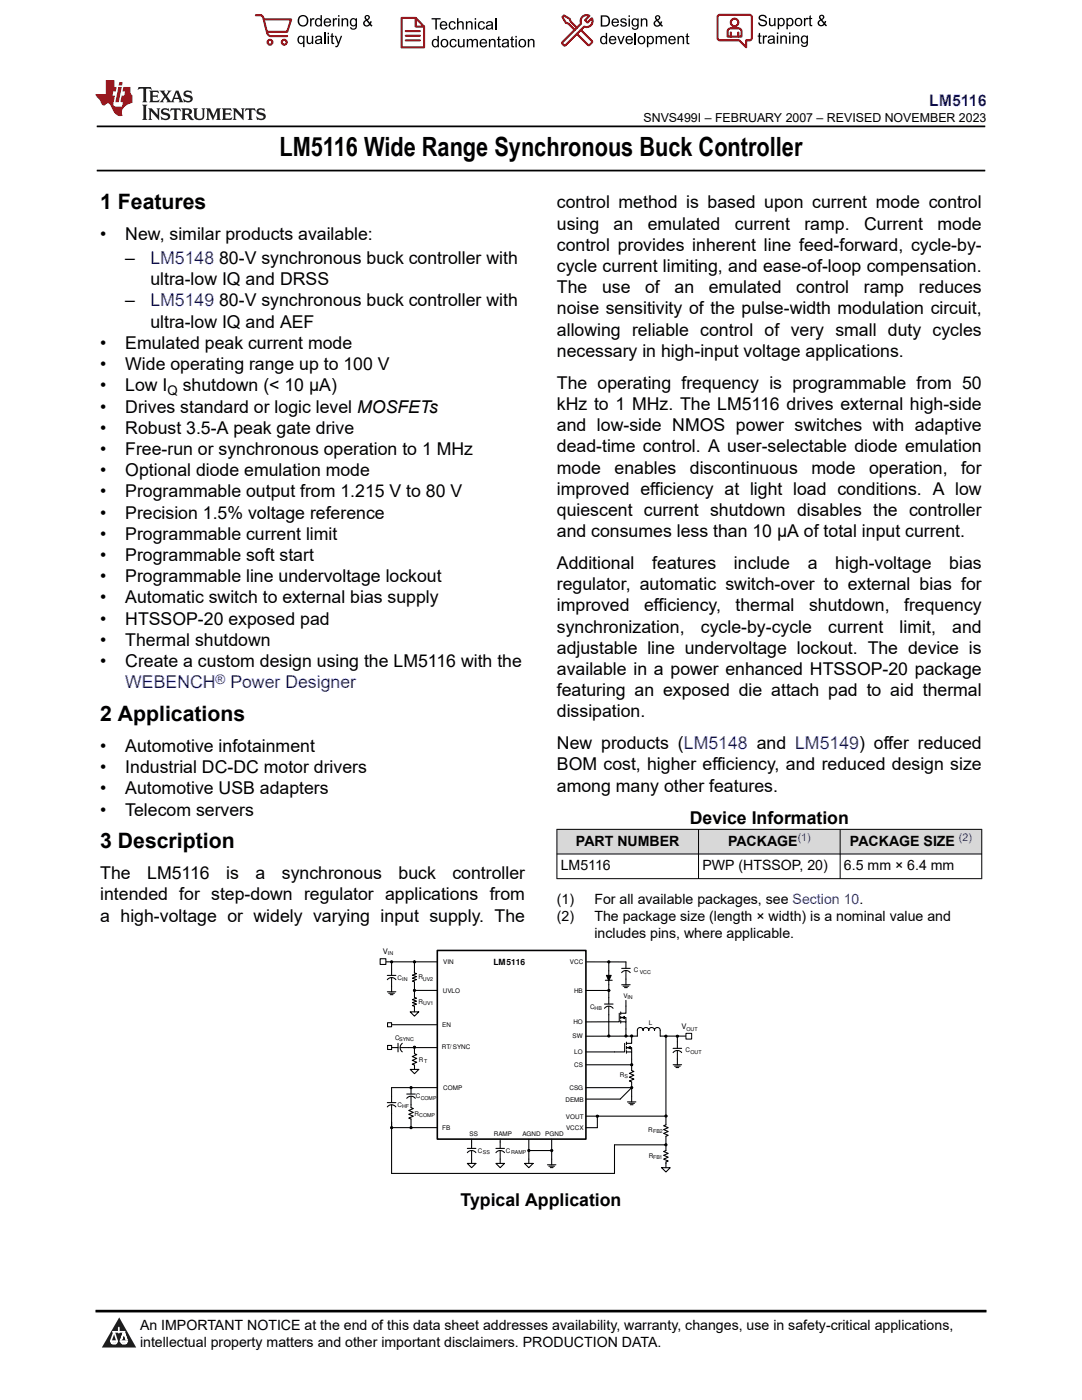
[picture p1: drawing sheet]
<svg xmlns="http://www.w3.org/2000/svg" width="216mm" height="279mm" viewBox="0 0 216 279" stroke-linecap="round" stroke-linejoin="round" font-family="sans-serif">
<path d="M19.3 25.2h177.3M19.3 34h177.3" fill="none" stroke="#000" stroke-width=".35"/>
<g fill="#d8d8d8">
<path d="M111.1 165.5h84.8v4.9h-84.8z" fill-rule="evenodd"/>
<path d="M111.2 165.6h28.1v4.8h-28.1z" fill-rule="evenodd"/>
<path d="M139.4 165.6h28.2v4.8h-28.2z" fill-rule="evenodd"/>
<path d="M167.7 165.6h28.1v4.8h-28.1z" fill-rule="evenodd"/>
</g>
<g fill="none" stroke="#000" stroke-width=".2">
<path d="M111.1 165.5h84.9M111.1 170.4h84.9M111.1 175.4h84.9M111.1 165.5v9.9M139.4 165.5v9.9M167.6 165.5v9.9M195.9 165.5v9.9M124.2 203.1l.4-.3v.5z"/>
<circle cx="78.1" cy="192" r=".22"/>
<circle cx="121.5" cy="192" r=".21"/>
<circle cx="121.5" cy="197.7" r=".21"/>
<circle cx="82" cy="217.1" r=".22"/>
<circle cx="124.9" cy="206.8" r=".21"/>
<circle cx="126" cy="217.1" r=".21"/>
<circle cx="126" cy="212.5" r=".21"/>
<circle cx="132.9" cy="206.8" r=".21"/>
<circle cx="135.2" cy="206.8" r=".21"/>
<circle cx="78.1" cy="225" r=".22"/>
<circle cx="82" cy="225" r=".22"/>
<circle cx="132.9" cy="228.5" r=".21"/>
</g>
<g fill="none" stroke="#000" stroke-width=".21">
<path d="M77 192h10.3M77.3 195.5l.3-.3 .5-.1 .6 .1 .3 .3M77.3 194.7h1.7M78.1 192v2.7M78.1 195.1v1.7M117 192h7.9v1.3M121.5 192v1.8M121.5 196.5v3.9M124 194.1a1.07 1.07 0 0 1 1.8 0M124 193.3h1.8M124.9 199.6v2.6h-1M124.9 193.7v1.7"/>
<path d="M78.1 204.5h9M81.2 219.2l.3-.3 .5-.1 .6 .1 .3 .3M81.2 218.3h1.7M82 218.8v2.3l.5 .1-.9 .4 .9 .4-.9 .4 .9 .4-.9 .3 .4 .2v1.7M82 217.1v1.2M82.7 210.3l.5 .2-.9 .4 .9 .3-.9 .4 .9 .4-.9 .4 .4 .2M87.3 217.1h-9.2v3M116.9 217.1h9.1M120.6 201.2l.7-.4a1.06 1.06 0 0 1 1 .4M120.6 200.4h1.7M121.5 200.8v1.7M123.6 202.2v1.7h-2.1"/>
<path d="M123.9 203.9h1v1.5M123.9 202v.5M123.9 202.8v.5M123.9 203.7v.5M124.7 203.1h-.8h1v.8M126 211.4v2.2l.5 .2-.9 .4 .9 .4-.9 .4 .9 .4-.9 .3 .4 .2v2.9M131.7 206.8v-1.2a.57 .57 0 0 0-.5-.5 .57 .57 0 0 0-.6 .5 .57 .57 0 0 0-.6-.5 .57 .57 0 0 0-.5 .5 .57 .57 0 0 0-.6-.5 .57 .57 0 0 0-.6 .5 .57 .57 0 0 0-.6-.5 .57 .57 0 0 0-.5 .5v1.2h-10.3M132.9 206.8v17.7l-.5 .2 .9 .4-.9 .3 .9 .4-.9 .4 .9 .4-.4 .2v2.8l-.5 .2 .9 .4-.9 .4 .9 .3-.9 .4 .9 .4-.4 .2v.3M134.3 210.1a1.06 1.06 0 0 1 1.7 0M134.3 209.2h1.7M135.2 207.9v1.3M135.2 209.7v1.7"/>
<path d="M77.3 220.9l.3-.3 .5-.1 .6 .1 .3 .3M77.3 220.1h1.7M78.1 225h9.2M78.1 220.5v13.7M93.2 230a1.06 1.06 0 0 1 1.8 0M93.2 229.2h1.8M94.1 227.3v1.9M94.1 229.6v1.7M99 230a1.06 1.06 0 0 1 1.7 0M99 229.2h1.7M99.8 227.3v1.9M99.8 229.6v1.7"/>
</g>
<g fill="#000">
<path d="M124.2 203.1l.4-.3v.5z"/>
<circle cx="78.1" cy="192" r=".22"/>
<circle cx="121.5" cy="192" r=".21"/>
<circle cx="121.5" cy="197.7" r=".21"/>
<circle cx="82" cy="217.1" r=".22"/>
<circle cx="124.9" cy="206.8" r=".21"/>
<circle cx="126" cy="217.1" r=".21"/>
<circle cx="126" cy="212.5" r=".21"/>
<circle cx="132.9" cy="206.8" r=".21"/>
<circle cx="135.2" cy="206.8" r=".21"/>
<circle cx="78.1" cy="225" r=".22"/>
<circle cx="82" cy="225" r=".22"/>
<circle cx="132.9" cy="228.5" r=".21"/>
</g>
<path d="M87.3 189.7h29.6v37.6h-29.6z" fill="none" stroke="#000" stroke-width=".32"/>
<path d="M132 233h1.7l-.8 .9z" fill="#fff"/>
<path d="M132 233h1.7l-.8 .9zM132.9 232.2v.8" fill="none" stroke="#000" stroke-width=".21"/>
<path d="M104.7 232.2h1.7l-.9 .8z" fill="#fff"/>
<path d="M104.7 232.2h1.7l-.9 .8zM105.5 231.3v.9" fill="none" stroke="#000" stroke-width=".21"/>
<path d="M99 232.2h1.7l-.9 .8z" fill="#fff"/>
<path d="M99 232.2h1.7l-.9 .8zM99.8 231.3v.9" fill="none" stroke="#000" stroke-width=".21"/>
<path d="M81.9 213.4h1.7l-.9 .9z" fill="#fff"/>
<path d="M81.9 213.4h1.7l-.9 .9zM82.7 212.6v.8" fill="none" stroke="#000" stroke-width=".21"/>
<path d="M93.2 232.2h1.8l-.9 .8z" fill="#fff"/>
<g fill="none" stroke="#000" stroke-width=".21">
<path d="M82.5 197.7h4.8M82.7 193.9v.3l.4 .1-.8 .3 .8 .3-.8 .3 .8 .3-.8 .3 .4 .1v3.2l.4 .1-.8 .3 .8 .3-.8 .3 .8 .3-.8 .3 .4 .1v.3M82.7 191.7v2.5M116.9 197.7h4.6M81.6 209.1h5.7M82.7 209v1.3M116.9 212.5h8.9M121.5 203.9h-4.6M121.5 202.5v4.3M124.6 208.2v1.7h-2M124.9 205.4v1.4M125 209.9h1v1.5"/>
<path d="M125 208v.5M125 208.8v.5M125 209.7v.5M125.9 209.1h-.9h1v.8M126 206.8v1.4h-1M131.7 206.8h5.2M135.2 206.8v1.1M93.2 232.2h1.8l-.9 .8zM94.1 231.3v.9M105.5 227.3v4M105.7 229.6h4.4M116.9 222.8h15.8"/>
<path d="M132.9 228.5h-10.3v5.7h-44.5"/>
</g>
<g fill="#000">
<path d="M125.3 209.1l.5-.2v.4z"/>
<circle cx="121.5" cy="206.8" r=".21"/>
<circle cx="110.1" cy="229.6" r=".22"/>
<circle cx="132.9" cy="222.7" r=".21"/>
</g>
<g fill="none" stroke="#000" stroke-width=".2">
<path d="M125.3 209.1l.5-.2v.4z"/>
<circle cx="121.5" cy="206.8" r=".21"/>
<circle cx="110.1" cy="229.6" r=".22"/>
<circle cx="132.9" cy="222.7" r=".21"/>
</g>
<path d="M81.8 201.9h1.8l-.9 .9z" fill="#fff"/>
<g fill="none" stroke="#000" stroke-width=".21">
<path d="M77.3 197.9h1.7M77.6 198.2h1.1M77.9 198.5h.5M78.1 196.8v1.1M120.8 195.6h1.4M121.5 193.8v2.7M124.1 196.5h1.6M124.3 196.8h1.2M124.6 197.1h.6M124.9 195.4v1.1M81.8 201.9h1.8l-.9 .9zM82.7 201.1v.8"/>
<path d="M116.9 209.9h5.7M125.2 219.9h1.7M126 218.8v1.1M126 217.1l-2.2 2.2h-6.9M134.3 212.5h1.7M134.6 212.8h1.1M134.9 213.1h.5M135.2 211.4v1.1M109.2 232.5h1.7M109.5 232.7h1.1M109.8 233h.6M110.1 227.3v5.2"/>
<path d="M125.5 220.2h1.1M125.8 220.5h.5"/>
</g>
<g fill="#000">
<path d="M121 194.7h1l-.5 1z"/>
<circle cx="82.7" cy="192" r=".22"/>
<circle cx="82.7" cy="197.7" r=".22"/>
<circle cx="126" cy="206.8" r=".21"/>
<circle cx="105.5" cy="229.6" r=".22"/>
</g>
<g fill="none" stroke="#000" stroke-width=".2">
<path d="M121 194.7h1l-.5 1z"/>
<circle cx="82.7" cy="192" r=".22"/>
<circle cx="82.7" cy="197.7" r=".22"/>
<circle cx="126" cy="206.8" r=".21"/>
<circle cx="105.5" cy="229.6" r=".22"/>
</g>
<path d="M75.9 191.3h1.1v1.2h-1.1z" fill-rule="evenodd" fill="#fff"/>
<path d="M75.9 191.3h1.1v1.2h-1.1z" fill="none" stroke="#000" stroke-width=".21"/>
<path d="M136.9 206.2h1.1v1.2h-1.1z" fill-rule="evenodd" fill="#fff"/>
<path d="M136.9 206.2h1.1v1.2h-1.1z" fill="none" stroke="#000" stroke-width=".2"/>
<path d="M116.9 225.1h2.3" fill="none" stroke="#000" stroke-width=".21"/>
<path d="M77.3 204.1h.8v.8h-.8z" fill-rule="evenodd" fill="#fff"/>
<path d="M77.3 204.1h.8v.8h-.8z" fill="none" stroke="#000" stroke-width=".21"/>
<path d="M77.3 208.6h.8v.8h-.8z" fill-rule="evenodd" fill="#fff"/>
<g fill="none" stroke="#000" stroke-width=".21">
<path d="M77.3 208.6h.8v.8h-.8zM78.1 209.1h1.3M79.4 208.2v1.7M79.8 209.1h1.8M80.3 208.2l-.4 .7a1.06 1.06 0 0 0 .4 1M119.2 222.8v2.3"/>
<circle cx="119.2" cy="222.8" r=".21"/>
</g>
<g fill="#000">
<circle cx="82.7" cy="209" r=".22"/>
<circle cx="119.2" cy="222.8" r=".21"/>
</g>
<circle cx="82.7" cy="209" r=".22" fill="none" stroke="#000" stroke-width=".2"/>
<path d="M0 0h215.9v23.8h-215.9z" fill-rule="evenodd" fill="#fff"/>
<path d="M27.7 17.4l-.2 .6 .5-.3h.6v.1v2.2l-.2 .4h1l-.2-.4v-2.2v-.1h.5l.5 .3-.1-.6zM29.8 18.1l.2 .4v1.5l-.2 .4h1.9l.1-.6a1.08 1.08 0 0 1-1.3 .2v-.7h.6l.4 .2v-.6l-.4 .2h-.6v-.6l.2-.1a1 1 0 0 1 1 .2l-.1-.5zM31.8 18.1l1 1.1-1 1.2h.9l-.2-.2 .4-.7 .5 .7-.2 .2h1.6l-.2-.2 .1-.4h1l.1 .4-.1 .2h.9l-.2-.3-.8-2h-.5l-1 2.2-.8-1.1 .9-1.1h-.8l.2 .2-.5 .7-.3-.7 .1-.2zM35.2 18.5l.4 1h-.8zM36.8 18.2a.65 .65 0 0 0-.2 .7 .65 .65 0 0 0 .6 .5l.7 .2 .1 .2a.79 .79 0 0 1-.7 .4 .79 .79 0 0 1-.7-.5l.1 .7 .2-.1a.93 .93 0 0 0 1.1 .1 .93 .93 0 0 0 .4-1 1.46 1.46 0 0 0-1.2-.6l-.1-.3a1.09 1.09 0 0 1 1.2 .2l-.2-.6-.1 .1-.6-.2zM28.4 20.9l.2 .4v2.3l-.2 .3h1l-.2-.3v-2.3l.2-.4zM29.6 21.6l.2 .4v1.6l-.2 .3h.8l-.3-.3v-1.4l1.7 1.8v-2l.2-.4h-.8l.2 .2 .1 1.1-1.2-1.3zM32.3 21.8a.65 .65 0 0 0-.2 .7 .65 .65 0 0 0 .7 .4l.6 .2 .1 .2a.79 .79 0 0 1-.7 .4 .79 .79 0 0 1-.7-.5l.1 .7 .2-.1a.93 .93 0 0 0 1.1 .1 .93 .93 0 0 0 .4-.9 1.46 1.46 0 0 0-1.2-.6l-.1-.4a1.09 1.09 0 0 1 1.2 .2l-.2-.6-.1 .1-.6-.1zM34.1 21.6l-.1 .7a.63 .63 0 0 1 .7-.4l.1 1.7-.3 .3h1l-.2-.3v-1.7a.66 .66 0 0 1 .8 .4l-.1-.7zM36.2 21.6l.2 .4v1.6l-.2 .3h.9l-.2-.2v-.7h.5l.1 .2a.79 .79 0 0 0 1.2 .6l-1-.9a.61 .61 0 0 0 .6-.6 .61 .61 0 0 0-.5-.6zM36.9 21.9h.2a.47 .47 0 0 1 .5 .1 .47 .47 0 0 1 .1 .5l-.2 .2h-.6zM38.5 21.6l.2 .2a2.27 2.27 0 0 0 .4 2 1.04 1.04 0 0 0 1.7-.7v-1.3l.2-.2h-.8l.2 .4v1.1a.6 .6 0 0 1-.6 .6 .6 .6 0 0 1-.6-.6v-1.1l.3-.4zM41.1 21.6l.2 .4v1.6l-.2 .3h.7l-.2-.3v-1.5l.9 1.9 .8-1.9v1.5l-.2 .3h1l-.3-.3v-1.6l.3-.4h-.8l-.7 1.5-.7-1.5zM44.3 21.6l.2 .4v1.6l-.2 .3h1.9l.1-.5a1.09 1.09 0 0 1-1.3 .1v-.6h.6l.4 .1v-.6l-.4 .2h-.6v-.6l.2-.1a1.01 1.01 0 0 1 1 .3l-.1-.6zM46.4 21.6l.3 .4v1.6l-.3 .3h.8l-.2-.3v-1.4l1.6 1.8v-2l.2-.4h-.7l.2 .2v1.1l-1.2-1.3zM49 21.6l-.1 .7a.63 .63 0 0 1 .8-.4v1.7l-.3 .3h1l-.2-.3v-1.7a.66 .66 0 0 1 .8 .4l-.1-.7zM51.4 21.8a.65 .65 0 0 0-.2 .7 .65 .65 0 0 0 .6 .4l.6 .2 .2 .2a.79 .79 0 0 1-.8 .4 .79 .79 0 0 1-.6-.5l.1 .7 .2-.1a.93 .93 0 0 0 1 .1 .93 .93 0 0 0 .5-.9 1.46 1.46 0 0 0-1.3-.6l-.1-.4a1.09 1.09 0 0 1 1.3 .2l-.2-.6-.2 .1-.5-.1z" fill="#231f20"/>
<path d="M21.1 16v2.8h-2.1l.1 .3 .9 1a.95 .95 0 0 0 .9 .9 .59 .59 0 0 1 .6-.4 .59 .59 0 0 1 .5 .4l.4 .8a1.59 1.59 0 0 0 2.1 1.3 1.61 1.61 0 0 1 1-2.2l1-.4-.1-1.5a1.59 1.59 0 0 1-.4-1.6h-1.4l-.2 .9h.5l-.1 .8h-.5l-.2 1v.2l.4 .1-.2 .9h-.6a.73 .73 0 0 1-1.1-.7l.3-1.5h-.5l.2-.8h.5l.2-.9h-.5v-1.4zM23.6 17.4l-.6 3h.7l.6-3zM23.8 16.4l-.1 .7h.7l.1-.7z" fill="#ed1c24"/>
<g fill="#000">
<path d="M59.4 4.2a1.12 1.12 0 0 1 2.2 0 1.12 1.12 0 0 1-2.2 0zM59.9 3.5a.89 .89 0 0 0-.1 1.1 .89 .89 0 0 0 1.1 .4 .88 .88 0 0 0 .3-1.3 .88 .88 0 0 0-1.3-.2z" fill-rule="evenodd"/>
<path d="M59.5 7.3l.5-.2 .5 .3v-.3h.3v2.3h-.3v-.8a.74 .74 0 0 1-1 0 .74 .74 0 0 1-.1-1zM59.8 7.5a.57 .57 0 0 0-.2 .7 .57 .57 0 0 0 .8 .2 .57 .57 0 0 0 .1-.7 .57 .57 0 0 0-.7-.2z" fill-rule="evenodd"/>
<path d="M61.9 3.6h.2v.3l.2-.2 .3-.1 .2 .1-.1 .3a.36 .36 0 0 0-.5 0 .36 .36 0 0 0 0 .4v.9h-.3z" fill-rule="evenodd"/>
<path d="M61.2 7.1h.3v.9a.41 .41 0 0 0 .4 .6 .41 .41 0 0 0 .3-.6v-.9h.3v1.7h-.2v-.3a.58 .58 0 0 1-.7 .3 .58 .58 0 0 1-.4-.6z" fill-rule="evenodd"/>
<path d="M63 3.8l.5-.2 .5 .2v-.8h.2v2.3h-.2v-.2a.75 .75 0 0 1-1-.1 .75 .75 0 0 1-.1-1zM63.2 4a.57 .57 0 0 0-.1 .7 .57 .57 0 0 0 .8 .2 .57 .57 0 0 0 .1-.7 .57 .57 0 0 0-.8-.2z" fill-rule="evenodd"/>
<path d="M63 7.3a.74 .74 0 0 1 1-.1 .74 .74 0 0 1 .3 .9v.7h-.3v-.2a.57 .57 0 0 1-.8 .2 .57 .57 0 0 1-.2-.8l1-.3a.41 .41 0 0 0-.4-.4 .41 .41 0 0 0-.4 .4l-.3-.1zM63.2 8.2a.35 .35 0 0 0 .2 .5 .35 .35 0 0 0 .5-.3l.1-.4z" fill-rule="evenodd"/>
<path d="M65.4 6.5h.3v.3h-.3zM65.4 7.1h.3v1.7h-.3z" fill-rule="evenodd"/>
<path d="M64.8 3.8a.76 .76 0 0 1 .9-.1 .76 .76 0 0 1 .4 .8h-1.2a.47 .47 0 0 0 .3 .6 .47 .47 0 0 0 .6-.4l.3 .1a.82 .82 0 0 1-1.3 .3 .82 .82 0 0 1 0-1.3zM65 4l-.1 .3h.9l-.3-.4z" fill-rule="evenodd"/>
<path d="M66.4 3.6h.3v.3l.1-.2 .4-.1 .1 .1-.1 .3a.36 .36 0 0 0-.4 0 .36 .36 0 0 0-.1 .4v.9h-.3z" fill-rule="evenodd"/>
<path d="M66.1 6.7l.3-.1v.5h.3v.3h-.3v.9l.1 .2h.2v.3a.41 .41 0 0 1-.4-.1 .41 .41 0 0 1-.2-.4v-.9h-.2v-.3h.2z" fill-rule="evenodd"/>
<path d="M66.8 7.1h.3l.4 1.4 .5-1.4h.3l-.6 1.7a.57 .57 0 0 1-.8 .6v-.3a.37 .37 0 0 0 .5-.3z" fill-rule="evenodd"/>
<path d="M67.5 3h.2v.3h-.2zM67.5 3.6h.2v1.7h-.2z" fill-rule="evenodd"/>
<path d="M68.2 3.6h.2v.3a.58 .58 0 0 1 .7-.3 .58 .58 0 0 1 .4 .7v1h-.3v-1a.4 .4 0 0 0-.4-.5 .4 .4 0 0 0-.4 .6v.9h-.2z" fill-rule="evenodd"/>
<path d="M70 3.8l.5-.2 .5 .2v-.2h.2v1.5a.71 .71 0 0 1-.5 .8 .71 .71 0 0 1-.8-.5h.2a.46 .46 0 0 0 .6 .3 .46 .46 0 0 0 .3-.6 .78 .78 0 0 1-1.1-.2 .78 .78 0 0 1 .1-1.1zM70.2 4a.53 .53 0 0 0-.1 .8 .53 .53 0 0 0 .8 0 .54 .54 0 0 0 0-.7 .54 .54 0 0 0-.7-.1z" fill-rule="evenodd"/>
<path d="M72.9 3.1a.53 .53 0 0 1 .8 .1 .53 .53 0 0 1-.3 .8l.4 .5 .1-.3 .3 .1-.2 .5 .3 .3-.2 .2-.3-.3a.71 .71 0 0 1-1.2 .1 .71 .71 0 0 1 .4-1.1l-.3-.5zM73 3.5a.3 .3 0 0 0 .6 0 .3 .3 0 0 0-.6 0zM72.9 4.3a.45 .45 0 0 0 0 .7 .45 .45 0 0 0 .7-.2l-.5-.6z" fill-rule="evenodd"/>
<path d="M86.1 3.6h1.8v.3h-.7v2h-.3v-2h-.8z" fill-rule="evenodd"/>
<path d="M86.3 8l.5-.2 .5 .2v-.8h.3v2.2h-.3v-.2a.76 .76 0 0 1-1 0 .76 .76 0 0 1-.1-1zM86.6 8.1a.58 .58 0 0 0-.2 .8 .58 .58 0 0 0 .8 .2 .58 .58 0 0 0 .1-.8 .58 .58 0 0 0-.7-.2z" fill-rule="evenodd"/>
<path d="M88.2 7.9a.81 .81 0 0 1 1.1 .2 .81 .81 0 0 1-.2 1.1 .81 .81 0 0 1-1.1-.1l-.1-.8zM88.3 8.1a.57 .57 0 0 0 0 .9 .57 .57 0 0 0 .8 0 .57 .57 0 0 0 0-.8 .57 .57 0 0 0-.8-.1z" fill-rule="evenodd"/>
<path d="M88 4.4a.77 .77 0 0 1 .9-.1 .77 .77 0 0 1 .4 .8h-1.3a.48 .48 0 0 0 .4 .6 .48 .48 0 0 0 .6-.3h.3a.83 .83 0 0 1-1.3 .4 .83 .83 0 0 1 0-1.4zM88.2 4.6l-.2 .3h1l-.3-.4z" fill-rule="evenodd"/>
<path d="M89.7 4.4a.7 .7 0 0 1 1.2 .3l-.2 .1a.45 .45 0 0 0-.6-.3 .45 .45 0 0 0-.3 .6 .45 .45 0 0 0 .3 .6 .45 .45 0 0 0 .6-.4h.3a.76 .76 0 0 1-1.1 .6 .76 .76 0 0 1-.3-1.1z" fill-rule="evenodd"/>
<path d="M89.9 8a.7 .7 0 0 1 1.2 .3h-.3a.45 .45 0 0 0-.5-.3 .45 .45 0 0 0-.3 .6 .45 .45 0 0 0 .3 .6 .45 .45 0 0 0 .6-.4l.2 .1a.76 .76 0 0 1-1 .5 .76 .76 0 0 1-.4-1.1z" fill-rule="evenodd"/>
<path d="M91.2 3.6h.3v.8a.59 .59 0 0 1 .7-.2 .59 .59 0 0 1 .3 .7v1h-.2v-1a.4 .4 0 0 0-.5-.4 .4 .4 0 0 0-.3 .5v.9h-.3z" fill-rule="evenodd"/>
<path d="M91.4 7.8h.2v.9a.41 .41 0 0 0 .5 .5 .41 .41 0 0 0 .3-.5v-.9h.3v1.6h-.3v-.2a.58 .58 0 0 1-.7 .3 .58 .58 0 0 1-.3-.7z" fill-rule="evenodd"/>
<path d="M93 4.2h.2v.3a.59 .59 0 0 1 .7-.3 .59 .59 0 0 1 .4 .7v1h-.3v-1a.41 .41 0 0 0-.4-.5 .41 .41 0 0 0-.4 .6v.9h-.2z" fill-rule="evenodd"/>
<path d="M93.1 7.8h.3v.2a.56 .56 0 0 1 1 0 .54 .54 0 0 1 .6-.2 .54 .54 0 0 1 .4 .5v1.1h-.3v-1a.34 .34 0 0 0-.3-.4 .34 .34 0 0 0-.4 .3v1.1h-.3v-1a.38 .38 0 0 0-.5-.4 .38 .38 0 0 0-.2 .6v.8h-.3z" fill-rule="evenodd"/>
<path d="M94.7 3.6h.3v.3h-.3zM94.7 4.2h.3v1.7h-.3z" fill-rule="evenodd"/>
<path d="M95.5 4.4a.7 .7 0 0 1 1.3 .3l-.3 .1a.45 .45 0 0 0-.6-.3 .45 .45 0 0 0-.3 .6 .45 .45 0 0 0 .3 .6 .45 .45 0 0 0 .6-.4h.3a.76 .76 0 0 1-1.1 .6 .76 .76 0 0 1-.3-1.1z" fill-rule="evenodd"/>
<path d="M95.9 8a.77 .77 0 0 1 .9-.2 .77 .77 0 0 1 .4 .9h-1.2a.48 .48 0 0 0 .3 .5 .48 .48 0 0 0 .6-.3h.3a.83 .83 0 0 1-1.3 .4 .83 .83 0 0 1 0-1.3zM96.1 8.1l-.1 .4h.9l-.2-.5z" fill-rule="evenodd"/>
<path d="M97.5 7.8h.3v.2a.59 .59 0 0 1 .7-.2 .59 .59 0 0 1 .4 .6v1h-.3v-1a.41 .41 0 0 0-.5-.4 .41 .41 0 0 0-.3 .5v.9h-.3z" fill-rule="evenodd"/>
<path d="M97.1 4.4a.74 .74 0 0 1 1-.1 .74 .74 0 0 1 .3 .9v.7h-.3v-.2a.59 .59 0 0 1-.8 .2 .59 .59 0 0 1-.3-.8l1.1-.3a.42 .42 0 0 0-.4-.4 .42 .42 0 0 0-.5 .4l-.2-.1zM97.3 5.3a.36 .36 0 0 0 .2 .5 .36 .36 0 0 0 .5-.2l.1-.5z" fill-rule="evenodd"/>
<path d="M99.4 7.4l.2-.2v.6h.3v.2h-.3v1l.1 .2h.2l.1 .2a.41 .41 0 0 1-.5 0 .41 .41 0 0 1-.1-.4v-1h-.2v-.2h.2z" fill-rule="evenodd"/>
<path d="M100.3 8a.74 .74 0 0 1 .9-.2 .74 .74 0 0 1 .3 .9l.1 .7h-.3v-.2a.59 .59 0 0 1-.8 .3 .59 .59 0 0 1-.3-.8l1-.3a.42 .42 0 0 0-.3-.4 .42 .42 0 0 0-.5 .3h-.3zM100.5 8.8a.36 .36 0 0 0 .1 .5 .36 .36 0 0 0 .5-.2l.2-.5z" fill-rule="evenodd"/>
<path d="M102 7.4l.3-.2v.6h.3v.2h-.3v1l.1 .2h.2v.2a.41 .41 0 0 1-.5 0 .41 .41 0 0 1-.1-.4v-1h-.2v-.2h.2z" fill-rule="evenodd"/>
<path d="M102.8 7.2h.3v.3h-.3zM102.8 7.8h.3v1.6h-.3z" fill-rule="evenodd"/>
<path d="M103.7 7.9a.81 .81 0 0 1 1.1 .2 .81 .81 0 0 1-.1 1.1 .81 .81 0 0 1-1.2-.1v-.8zM103.9 8.1a.57 .57 0 0 0-.1 .9 .57 .57 0 0 0 .8 0 .57 .57 0 0 0 0-.8 .57 .57 0 0 0-.7-.1z" fill-rule="evenodd"/>
<path d="M105.3 7.8h.3v.2a.59 .59 0 0 1 .7-.2 .59 .59 0 0 1 .4 .6v1h-.3v-1a.41 .41 0 0 0-.5-.4 .41 .41 0 0 0-.3 .5v.9h-.3z" fill-rule="evenodd"/>
<path d="M119.9 3.1h.7a1.12 1.12 0 0 1 1.1 1.1 1.12 1.12 0 0 1-1 1.1h-.8zM120.2 3.3v1.7h.4a.86 .86 0 0 0 .8-.8 .86 .86 0 0 0-.8-.9z" fill-rule="evenodd"/>
<path d="M119.9 7.4l.5-.3 .5 .3v-.8h.2v2.2h-.2v-.2a.75 .75 0 0 1-1 0 .75 .75 0 0 1-.1-1zM120.1 7.5a.57 .57 0 0 0-.1 .8 .57 .57 0 0 0 .8 .2 .57 .57 0 0 0 .1-.8 .57 .57 0 0 0-.8-.2z" fill-rule="evenodd"/>
<path d="M121.7 7.4a.76 .76 0 0 1 .9-.2 .76 .76 0 0 1 .4 .9h-1.2a.47 .47 0 0 0 .3 .5 .47 .47 0 0 0 .6-.3h.3a.82 .82 0 0 1-1.3 .4 .82 .82 0 0 1 0-1.3zM121.9 7.5l-.1 .3h.9l-.3-.4z" fill-rule="evenodd"/>
<path d="M122.2 3.9a.76 .76 0 0 1 .9-.2 .76 .76 0 0 1 .4 .9h-1.2a.47 .47 0 0 0 .4 .5 .47 .47 0 0 0 .5-.3h.3a.82 .82 0 0 1-1.3 .4 .82 .82 0 0 1 0-1.3zM122.5 4l-.2 .3h.9l-.2-.4z" fill-rule="evenodd"/>
<path d="M123.9 3.8a.71 .71 0 0 1 1.1 .3h-.2a.32 .32 0 0 0-.4-.3 .32 .32 0 0 0-.3 .4h.1a.75 .75 0 0 1 .9 .8 .72 .72 0 0 1-.7 .3 .72 .72 0 0 1-.7-.5h.3a.36 .36 0 0 0 .4 .4 .36 .36 0 0 0 .3-.5 .8 .8 0 0 1-.9-.7z" fill-rule="evenodd"/>
<path d="M123.2 7.2h.3l.4 1.3 .5-1.3h.3l-.7 1.6h-.2z" fill-rule="evenodd"/>
<path d="M125.4 3.1h.3v.3h-.3zM125.4 3.7h.3v1.6h-.3z" fill-rule="evenodd"/>
<path d="M125 7.4a.76 .76 0 0 1 .9-.2 .76 .76 0 0 1 .4 .9h-1.2a.47 .47 0 0 0 .3 .5 .47 .47 0 0 0 .6-.3h.3a.82 .82 0 0 1-1.3 .4 .82 .82 0 0 1 0-1.3zM125.2 7.5l-.1 .3h.9l-.2-.4z" fill-rule="evenodd"/>
<path d="M126.2 3.9l.5-.3 .5 .3v-.2h.2v1.4a.71 .71 0 0 1-.5 .8 .71 .71 0 0 1-.8-.5l.2 .1a.46 .46 0 0 0 .6 .2 .46 .46 0 0 0 .3-.6 .78 .78 0 0 1-1.1-.1 .78 .78 0 0 1 .1-1.1zM126.4 4a.53 .53 0 0 0-.1 .8 .53 .53 0 0 0 .8 0 .54 .54 0 0 0 0-.7 .54 .54 0 0 0-.7-.1z" fill-rule="evenodd"/>
<path d="M127.5 7.3a.8 .8 0 0 1 1.1 .2 .8 .8 0 0 1-.1 1.1 .8 .8 0 0 1-1.2-.1v-.8zM127.7 7.5a.56 .56 0 0 0-.1 .9 .56 .56 0 0 0 .8-.1 .56 .56 0 0 0 0-.7 .56 .56 0 0 0-.7-.1z" fill-rule="evenodd"/>
<path d="M127.9 3.7h.2v.2a.58 .58 0 0 1 .7-.2 .58 .58 0 0 1 .4 .6v1h-.3v-1a.4 .4 0 0 0-.4-.4 .4 .4 0 0 0-.4 .5v.9h-.2z" fill-rule="evenodd"/>
<path d="M129.1 7.2h.2v.2a.72 .72 0 0 1 1-.1 .72 .72 0 0 1 .2 1 .64 .64 0 0 1-.5 .5 .64 .64 0 0 1-.6-.2v.8h-.3zM129.5 7.5a.56 .56 0 0 0-.2 .8 .56 .56 0 0 0 .8 .2 .56 .56 0 0 0 .1-.8 .56 .56 0 0 0-.7-.2z" fill-rule="evenodd"/>
<path d="M130.8 7.2h.3v.2a.55 .55 0 0 1 .9 0 .53 .53 0 0 1 .6-.3 .53 .53 0 0 1 .4 .6v1.1h-.2v-1a.34 .34 0 0 0-.3-.4 .34 .34 0 0 0-.4 .3v1.1h-.3v-1a.37 .37 0 0 0-.5-.4 .37 .37 0 0 0-.2 .6v.8h-.3z" fill-rule="evenodd"/>
<path d="M130.8 3.2a.53 .53 0 0 1 .9 .1 .53 .53 0 0 1-.4 .8l.4 .5 .2-.4 .2 .1-.2 .5 .4 .3-.2 .3-.3-.4a.71 .71 0 0 1-1.2 .1 .71 .71 0 0 1 .3-1.1l-.2-.5zM130.9 3.6a.3 .3 0 0 0 .6 0 .3 .3 0 0 0-.6 0zM130.9 4.3a.45 .45 0 0 0 0 .7 .45 .45 0 0 0 .7-.2l-.5-.6z" fill-rule="evenodd"/>
<path d="M133.6 7.4a.76 .76 0 0 1 .9-.2 .76 .76 0 0 1 .3 .9h-1.2a.47 .47 0 0 0 .4 .5 .47 .47 0 0 0 .6-.3h.2a.82 .82 0 0 1-1.2 .4 .82 .82 0 0 1 0-1.3zM133.8 7.5l-.2 .3h1l-.3-.4z" fill-rule="evenodd"/>
<path d="M135.2 7.2h.2v.2a.58 .58 0 0 1 .7-.2 .58 .58 0 0 1 .4 .6v1h-.3v-1a.4 .4 0 0 0-.4-.4 .4 .4 0 0 0-.3 .5v.9h-.3z" fill-rule="evenodd"/>
<path d="M137 6.8l.3-.2v.6h.2v.2h-.2v1v.2h.2l.1 .2a.41 .41 0 0 1-.5 0 .41 .41 0 0 1-.1-.5v-.9h-.2v-.2h.2z" fill-rule="evenodd"/>
<path d="M151.6 3.1a.88 .88 0 0 1 1.4 .5h-.3a.49 .49 0 0 0-.5-.5 .49 .49 0 0 0-.5 .6l.1 .1a1.06 1.06 0 0 1 1.2 1 .95 .95 0 0 1-.9 .4 .95 .95 0 0 1-.8-.7h.3a.58 .58 0 0 0 .6 .5 .58 .58 0 0 0 .5-.6l-.2-.1a.95 .95 0 0 1-1.1-.9z" fill-rule="evenodd"/>
<path d="M151.4 6.7l.3-.2v.6h.2v.2h-.2v1v.2h.2l.1 .2a.41 .41 0 0 1-.5 0 .41 .41 0 0 1-.1-.5v-.9h-.2v-.2h.2z" fill-rule="evenodd"/>
<path d="M152.2 7.1h.3v.2l.1-.2h.4h.1l-.1 .3a.36 .36 0 0 0-.4 0 .36 .36 0 0 0-.1 .5v.8h-.3z" fill-rule="evenodd"/>
<path d="M153.3 7.3a.74 .74 0 0 1 1-.2 .74 .74 0 0 1 .3 .9l.1 .7h-.3l-.1-.2a.57 .57 0 0 1-.8 .3 .57 .57 0 0 1-.1-.9l.9-.2a.41 .41 0 0 0-.4-.4 .41 .41 0 0 0-.4 .3h-.3zM153.5 8.1a.35 .35 0 0 0 .2 .5 .35 .35 0 0 0 .5-.2l.1-.5z" fill-rule="evenodd"/>
<path d="M153.4 3.6h.3v.9a.41 .41 0 0 0 .4 .5 .41 .41 0 0 0 .4-.5v-.9h.2v1.6h-.2v-.2a.58 .58 0 0 1-.7 .2 .58 .58 0 0 1-.4-.6z" fill-rule="evenodd"/>
<path d="M155 6.5h.3v.3h-.3zM155 7.1h.3v1.6h-.3z" fill-rule="evenodd"/>
<path d="M155.2 3.6h.2v.2a.72 .72 0 0 1 1-.1 .72 .72 0 0 1 .2 1 .64 .64 0 0 1-.5 .5 .64 .64 0 0 1-.6-.2v.8h-.3zM155.6 3.9a.56 .56 0 0 0-.2 .8 .56 .56 0 0 0 .8 .2 .56 .56 0 0 0 .1-.8 .56 .56 0 0 0-.7-.2z" fill-rule="evenodd"/>
<path d="M155.7 7.1h.3v.2a.58 .58 0 0 1 .7-.2 .58 .58 0 0 1 .3 .6v1h-.3v-1a.4 .4 0 0 0-.4-.4 .4 .4 0 0 0-.3 .5v.9h-.3z" fill-rule="evenodd"/>
<path d="M156.9 3.6h.3v.2a.72 .72 0 0 1 .9-.1 .72 .72 0 0 1 .2 1 .64 .64 0 0 1-.4 .5 .64 .64 0 0 1-.7-.2v.8h-.3zM157.3 3.9a.56 .56 0 0 0-.1 .8 .56 .56 0 0 0 .7 .2 .56 .56 0 0 0 .2-.8 .56 .56 0 0 0-.8-.2z" fill-rule="evenodd"/>
<path d="M157.4 6.5h.3v.3h-.3zM157.4 7.1h.3v1.6h-.3z" fill-rule="evenodd"/>
<path d="M158.1 7.1h.3v.2a.58 .58 0 0 1 .7-.2 .58 .58 0 0 1 .4 .6v1h-.3v-1a.4 .4 0 0 0-.5-.4 .4 .4 0 0 0-.3 .5v.9h-.3z" fill-rule="evenodd"/>
<path d="M158.8 3.7a.8 .8 0 0 1 1.1 .2 .8 .8 0 0 1-.1 1.1 .8 .8 0 0 1-1.1-.1l-.1-.8zM159 3.9a.56 .56 0 0 0-.1 .9 .56 .56 0 0 0 .9 0 .56 .56 0 0 0-.1-.8 .56 .56 0 0 0-.7-.1z" fill-rule="evenodd"/>
<path d="M160 7.3l.5-.2 .5 .2v-.2h.2v1.4a.71 .71 0 0 1-.5 .9 .71 .71 0 0 1-.9-.5h.3a.46 .46 0 0 0 .6 .2 .46 .46 0 0 0 .2-.6 .78 .78 0 0 1-1-.1 .78 .78 0 0 1 .1-1.1zM160.2 7.4a.53 .53 0 0 0-.1 .8 .53 .53 0 0 0 .8 0 .54 .54 0 0 0 0-.7 .54 .54 0 0 0-.7-.1z" fill-rule="evenodd"/>
<path d="M160.4 3.6h.3v.2l.1-.2h.4h.1l-.1 .3a.36 .36 0 0 0-.4 0 .36 .36 0 0 0-.1 .5v.8h-.3z" fill-rule="evenodd"/>
<path d="M161.5 3.2l.3-.2v.6h.3v.2h-.3v1v.2h.3v.2a.41 .41 0 0 1-.5 0 .41 .41 0 0 1-.1-.5v-.9h-.2v-.2h.2z" fill-rule="evenodd"/>
<path d="M163.6 3.1a.53 .53 0 0 1 .8 .1 .53 .53 0 0 1-.3 .8l.4 .5 .1-.3h.3l-.2 .5 .3 .3-.2 .3-.3-.3a.71 .71 0 0 1-1.2 .1 .71 .71 0 0 1 .4-1.2l-.3-.5zM163.7 3.5a.3 .3 0 0 0 .5 0 .3 .3 0 0 0-.5 0zM163.6 4.2a.45 .45 0 0 0 0 .8 .45 .45 0 0 0 .7-.3l-.5-.6z" fill-rule="evenodd"/>
</g>
<path d="M64.8 6.5v2.3M98.9 3.6v2.3M126.8 6.6v2.2" fill="none" stroke="#000" stroke-width=".28"/>
<g fill="none" stroke="#de0000" stroke-width=".42">
<path d="M51.1 3l1 .1a1.4 1.4 0 0 1 .6 1.2l.7 2.5a.95 .95 0 0 0 1.1 .4h2.8M52.7 3.9h5.4l-.8 2.4h-4M80.1 3.6h2.8v1.7h1.7v4.2h-4.5zM81 7.1h2.8M81 6.2h2.8M81 8.1h2.8M82.9 3.6l1.7 1.7M115.1 5.5l-1.3-1.2-.1-.5-1.2-.7-.3 .3 .7 1.1 .5 .2 1.3 1.3M115.9 6l2.2 2.2v.3l-.5 .5h-.3l-2.2-2.2zM115.9 6l.7-.7a1.19 1.19 0 0 0 1.3-.3 1.19 1.19 0 0 0 .2-1.4l-.9 .9-.4-.5 .8-.8a1.19 1.19 0 0 0-1.4 .1 1.19 1.19 0 0 0-.2 1.4l-3.8 3.7v.3l.3 .3h.3l2.3-2.2M143.2 3.2l.4-.2h6l.4 .2v4.4l-.2 .4-.9 .1v1.3l-1.4-1.3h-3.9l-.4-.3zM145.4 5.8l.4-.1h1.6a.61 .61 0 0 1 .6 .6v1h-2.8v-1z"/>
<path d="M145.8 6.5v.8M147.3 6.5v.8"/>
<circle cx="53.9" cy="8.4" r=".49"/>
<circle cx="56.7" cy="8.4" r=".49"/>
<circle cx="146.6" cy="4.5" r=".75"/>
</g>
<path d="M0 261.4h215.9v18h-215.9z" fill-rule="evenodd" fill="#fff"/>
<path d="M23.8 262.9l3.4 6h-6.9z" fill="#231f20"/>
<path d="M22.1 267.7h1.3l-.4 .5h-.3a.55 .55 0 0 1-.6-.5z" fill-rule="evenodd" fill="#fff"/>
<path d="M22.1 267.7h1.3l-.4 .5h-.3a.55 .55 0 0 1-.6-.5z" fill="none" stroke="#231f20" stroke-width=".34"/>
<path d="M22.1 267.7h1.3l-.4 .5h-.5zM22.6 265.8h.1M22.6 265.8h2.3zM23.7 265.9h.1M23.7 264.9v1zM24 267.7h.1" fill="none" stroke="#fff" stroke-width=".34"/>
<path d="M24.7 265.8l-.7 1.9z" fill="#fff"/>
<path d="M24.7 265.8l-.7 1.9z" fill="none" stroke="#fff" stroke-width=".34"/>
<path d="M24.7 265.8l.7 1.9z" fill="#fff"/>
<path d="M22.8 265.8l-.7 1.9zM22.8 265.8l.6 1.9zM24.7 265.8l.7 1.9zM25.3 267.7h.1" fill="none" stroke="#fff" stroke-width=".34"/>
<path d="M24.1 267.7h1.3a.65 .65 0 0 1-.6 .5 .65 .65 0 0 1-.7-.5z" fill-rule="evenodd" fill="#fff"/>
<path d="M24.1 267.7h1.3a.65 .65 0 0 1-.6 .5 .65 .65 0 0 1-.7-.5z" fill="none" stroke="#231f20" stroke-width=".34"/>
<path d="M24 267.7h.1M24.1 267.7h1.3l-.4 .5h-.5z" fill="none" stroke="#fff" stroke-width=".34"/>
<path d="M19 261.7h177.8" fill="none" stroke="#000" stroke-width=".53"/>
<text font-size="5.3" x="55.8" y="31.2">LM5116 Wide Range Synchronous Buck Controller</text>
<g font-size="4.2">
<text x="20" y="41.8">1 Features</text>
<text x="20" y="143.9">2 Applications</text>
<text x="20" y="169.3">3 Description</text>
</g>
<g font-size="3.5">
<text x="111.1" y="41.6">control method is based upon current mode control</text>
<text x="20" y="47.9">•</text>
<text x="25" y="47.9">New, similar products available:</text>
<text x="111.1" y="45.8">using</text>
<text x="122.4" y="45.8">an</text>
<text x="129.3" y="45.8">emulated</text>
<text x="146.6" y="45.8">current</text>
<text x="160.5" y="45.8">ramp.</text>
<text x="172.4" y="45.8">Current</text>
<text x="187.1" y="45.8">mode</text>
<text x="25" y="52.7">–</text>
<text x="43.7" y="52.7">80-V synchronous buck controller with</text>
<text x="111.1" y="50.1">control provides inherent line feed-forward, cycle-by-</text>
<text x="30" y="56.9">ultra-low IQ and DRSS</text>
<text x="111.1" y="58.5">The</text>
<text x="111.1" y="54.3">cycle current limiting, and ease-of-loop compensation.</text>
<text x="120.1" y="58.5">use</text>
<text x="128.7" y="58.5">of</text>
<text x="134.6" y="58.5">an</text>
<text x="141.4" y="58.5">emulated</text>
<text x="158.9" y="58.5">control</text>
<text x="172.4" y="58.5">ramp</text>
<text x="183.3" y="58.5">reduces</text>
<text x="25" y="61.2">–</text>
<text x="30" y="65.4">ultra-low IQ and AEF</text>
<text x="43.7" y="61.2">80-V synchronous buck controller with</text>
<text x="111.1" y="62.8">noise sensitivity of the pulse-width modulation circuit,</text>
<text x="20" y="69.6">•</text>
<text x="25" y="69.6">Emulated peak current mode</text>
<text x="111.1" y="67">allowing reliable control of very small duty cycles</text>
<text x="111.1" y="71.2">necessary in high-input voltage applications.</text>
<text x="20" y="73.9">•</text>
<text x="25" y="73.9">Wide operating range up to 100 V</text>
<text x="111.1" y="77.6">The operating frequency is programmable from 50</text>
<text x="20" y="82.3">•</text>
<text x="20" y="78.1">•</text>
<text x="25" y="82.3">Drives standard or logic level MOSFETs</text>
<text x="25" y="78.1">Low I</text>
<text x="36.5" y="78.1">shutdown (&lt; 10 µA)</text>
<text x="111.1" y="81.8">kHz to 1 MHz. The LM5116 drives external high-side</text>
<text x="20" y="86.6">•</text>
<text x="25" y="86.6">Robust 3.5-A peak gate drive</text>
<text x="111.1" y="86">and low-side NMOS power switches with adaptive</text>
<text x="20" y="90.8">•</text>
<text x="20" y="95">•</text>
<text x="25" y="90.8">Free-run or synchronous operation to 1 MHz</text>
<text x="25" y="95">Optional diode emulation mode</text>
<text x="111.1" y="90.3">dead-time control. A user-selectable diode emulation</text>
<text x="111.1" y="94.5">mode</text>
<text x="122.6" y="94.5">enables</text>
<text x="137.7" y="94.5">discontinuous</text>
<text x="161.9" y="94.5">mode</text>
<text x="173.4" y="94.5">operation,</text>
<text x="191.8" y="94.5">for</text>
<text x="20" y="99.3">•</text>
<text x="25" y="99.3">Programmable output from 1.215 V to 80 V</text>
<text x="111.1" y="98.7">improved efficiency at light load conditions. A low</text>
<text x="20" y="103.5">•</text>
<text x="20" y="107.7">•</text>
<text x="25" y="103.5">Precision 1.5% voltage reference</text>
<text x="25" y="107.7">Programmable current limit</text>
<text x="111.1" y="103">quiescent current shutdown disables the controller</text>
<text x="111.1" y="107.2">and consumes less than 10 µA of total input current.</text>
<text x="20" y="112">•</text>
<text x="25" y="112">Programmable soft start</text>
<text x="111.1" y="113.6">Additional</text>
<text x="130.2" y="113.6">features</text>
<text x="146.4" y="113.6">include</text>
<text x="161.2" y="113.6">a</text>
<text x="166.7" y="113.6">high-voltage</text>
<text x="189.4" y="113.6">bias</text>
<text x="20" y="116.2">•</text>
<text x="25" y="116.2">Programmable line undervoltage lockout</text>
<text x="111.1" y="117.8">regulator, automatic switch-over to external bias for</text>
<text x="20" y="120.4">•</text>
<text x="20" y="124.7">•</text>
<text x="25" y="120.4">Automatic switch to external bias supply</text>
<text x="25" y="124.7">HTSSOP-20 exposed pad</text>
<text x="111.1" y="122">improved</text>
<text x="128.5" y="122">efficiency,</text>
<text x="146.8" y="122">thermal</text>
<text x="161.4" y="122">shutdown,</text>
<text x="180.4" y="122">frequency</text>
<text x="20" y="128.9">•</text>
<text x="25" y="128.9">Thermal shutdown</text>
<text x="111.1" y="126.3">synchronization,</text>
<text x="111.1" y="130.5">adjustable line undervoltage lockout. The device is</text>
<text x="139.9" y="126.3">cycle-by-cycle</text>
<text x="165.3" y="126.3">current</text>
<text x="179.5" y="126.3">limit,</text>
<text x="190" y="126.3">and</text>
<text x="20" y="133.1">•</text>
<text x="25" y="133.1">Create a custom design using the LM5116 with the</text>
<text x="111.1" y="134.7">available in a power enhanced HTSSOP-20 package</text>
<text x="111.1" y="143.2">dissipation.</text>
<text x="111.1" y="139">featuring an exposed die attach pad to aid thermal</text>
<text x="111.1" y="149.5">New products (LM5148 and LM5149) offer reduced</text>
<text x="20" y="150.1">•</text>
<text x="20" y="154.3">•</text>
<text x="25" y="150.1">Automotive infotainment</text>
<text x="25" y="154.3">Industrial DC-DC motor drivers</text>
<text x="111.1" y="153.8">BOM cost, higher efficiency, and reduced design size</text>
<text x="20" y="158.5">•</text>
<text x="25" y="158.5">Automotive USB adapters</text>
<text x="111.1" y="158">among many other features.</text>
<text x="20" y="162.8">•</text>
<text x="25" y="162.8">Telecom servers</text>
<text x="137.6" y="164.4">Device Information</text>
<text x="20" y="175.5">The</text>
<text x="20" y="179.7">intended for step-down regulator applications from</text>
<text x="29.4" y="175.5">LM5116</text>
<text x="45.1" y="175.5">is</text>
<text x="51" y="175.5">a</text>
<text x="56.2" y="175.5">synchronous</text>
<text x="79.5" y="175.5">buck</text>
<text x="90.3" y="175.5">controller</text>
<text x="20" y="183.9">a high-voltage or widely varying input supply. The</text>
<text x="91.9" y="240.6">Typical Application</text>
</g>
<g font-size="3.5" fill="#00f">
<text x="30" y="52.7">LM5148</text>
<text x="30" y="61.2">LM5149</text>
<text x="25" y="137.4">WEBENCH</text>
<text x="46" y="137.4">Power Designer</text>
</g>
<text font-size="3.2" fill="#00f" x="185.4" y="21.1">LM5116</text>
<g font-size="2.8">
<text x="111.9" y="173.7">LM5116</text>
<text x="114.9" y="168.8">PART NUMBER</text>
<text x="140.2" y="173.7">PWP (HTSSOP, 20)</text>
<text x="145.3" y="168.8">PACKAGE</text>
<text x="168.4" y="173.7">6.5 mm × 6.4 mm</text>
<text x="169.6" y="168.8">PACKAGE SIZE</text>
<text x="111.1" y="180.5">(1)</text>
<text x="111.1" y="183.9">(2)</text>
<text x="118.6" y="180.5">For all available packages, see Section 10.</text>
<text x="118.6" y="183.9">The package size (length × width) is a nominal value and</text>
<text x="118.6" y="187.3">includes pins, where applicable.</text>
<text x="27.9" y="265.5">An IMPORTANT NOTICE at the end of this data sheet addresses availability, warranty, changes, use in safety-critical applications,</text>
<text x="27.9" y="268.9">intellectual property matters and other important disclaimers. PRODUCTION DATA.</text>
</g>
<text font-size="2.6" x="33.4" y="78.8">Q</text>
<text font-size="2.6" fill="#00f" x="43" y="136.5">®</text>
<text font-size="2.5" x="128.4" y="24.3">SNVS499I – FEBRUARY 2007 – REVISED NOVEMBER 2023</text>
<g font-size="2.1" fill="#00f">
<text x="159.2" y="167.8">(1)</text>
<text x="191.3" y="167.8">(2)</text>
</g>
<text font-size="1.7" x="98.5" y="192.5">LM5116</text>
<g font-size="1.5">
<text x="76.4" y="190.4">V</text>
<text x="136" y="205.4">V</text>
</g>
<g font-size="1.3">
<text x="79.3" y="195.6">C</text>
<text x="83.5" y="195.5">R</text>
<text x="88.4" y="192.5">VIN</text>
<text x="113.7" y="192.4">VCC</text>
<text x="126.5" y="194.1">C</text>
<text x="83.5" y="200.4">R</text>
<text x="88.4" y="198.2">UVLO</text>
<text x="114.5" y="198.1">HB</text>
<text x="117.7" y="201.3">C</text>
<text x="124.4" y="199.2">V</text>
<text x="78.8" y="207.5">C</text>
<text x="88.2" y="209.4">RT/ SYNC</text>
<text x="88.2" y="204.9">EN</text>
<text x="114.3" y="207.2">SW</text>
<text x="114.4" y="204.4">HO</text>
<text x="129.5" y="204.5">L</text>
<text x="83.6" y="211.9">R</text>
<text x="114.6" y="213">CS</text>
<text x="114.6" y="210.4">LO</text>
<text x="123.7" y="214.9">R</text>
<text x="136.8" y="210">C</text>
<text x="79.3" y="220.9">C</text>
<text x="83" y="219.2">C</text>
<text x="88.4" y="217.6">COMP</text>
<text x="112.8" y="219.9">DEMB</text>
<text x="113.6" y="217.5">CSG</text>
<text x="82.7" y="222.7">R</text>
<text x="88.2" y="225.6">FB</text>
<text x="93.7" y="226.7">SS</text>
<text x="98.5" y="226.7">RAMP</text>
<text x="104.2" y="226.7">AGND</text>
<text x="108.8" y="226.8">PGND</text>
<text x="112.9" y="223.3">VOUT</text>
<text x="113" y="225.6">VCCX</text>
<text x="129.3" y="225.9">R</text>
<text x="95.4" y="230">C</text>
<text x="100.9" y="230.1">C</text>
<text x="129.5" y="231.1">R</text>
</g>
<g font-size="1.1">
<text x="77.4" y="190.6">IN</text>
<text x="80.3" y="195.9">IN</text>
<text x="84.4" y="195.7">UV2</text>
<text x="127.7" y="194.3">VCC</text>
<text x="84.5" y="200.6">UV1</text>
<text x="118.6" y="201.5">HB</text>
<text x="125.2" y="199.5">IN</text>
<text x="79.6" y="207.7">SYNC</text>
<text x="137" y="205.7">OUT</text>
<text x="84.6" y="212.1">T</text>
<text x="124.6" y="215.1">S</text>
<text x="137.8" y="210.3">OUT</text>
<text x="80.2" y="221.2">HF</text>
<text x="83.9" y="219.4">COMP</text>
<text x="83.7" y="223">COMP</text>
<text x="130.3" y="226.1">FB2</text>
<text x="96.3" y="230.3">SS</text>
<text x="102" y="230.3">RAMP</text>
<text x="130.4" y="231.3">FB1</text>
</g>
</svg>
